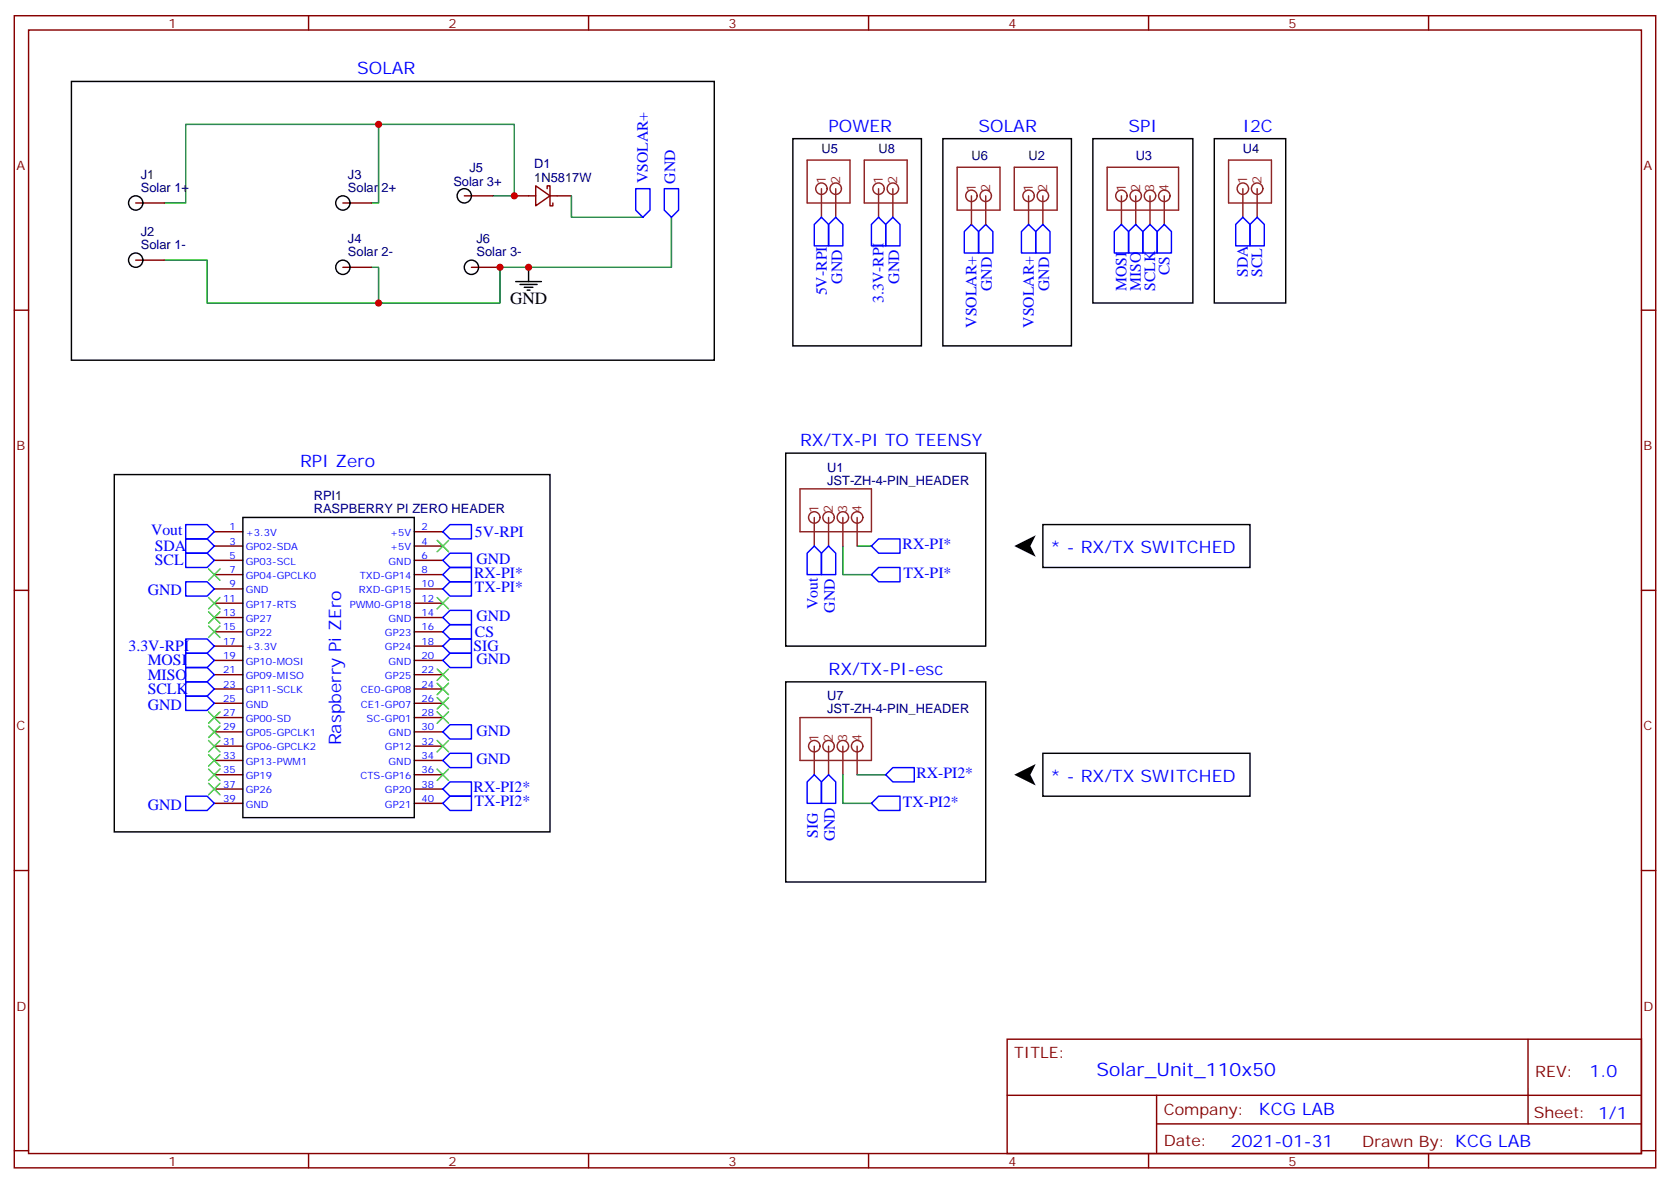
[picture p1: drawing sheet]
<svg xmlns="http://www.w3.org/2000/svg" width="412mm" height="292mm" viewBox="0 0 412 292" stroke-linecap="round" stroke-linejoin="round" font-family="sans-serif">
<g fill="none" stroke="#870000" stroke-width=".35">
<path d="M3.5 3.9h405.4v284.3h-405.4zM7.1 7.4h398.2v277.3h-398.2zM76.2 3.9v3.5M145.3 3.9v3.5M214.5 3.9v3.5M283.6 3.9v3.5M352.8 3.9v3.5M33.5 50.1h7.1M84.7 50.1h7M114.7 48.3h7M127 48.3h5.3M132.3 45.9l3.5 2.4-3.5 2.5z"/>
<path d="M135.1 46.6v-.7h.7v4.9h.7v-.7M135.8 48.3h5.3M3.5 76.6h3.6M33.5 64.2h7.1M84.7 66h7M116.4 66h7.1M405.3 76.6h3.6M52.9 131.2h7.1M52.9 134.8h7.1M52.9 138.3h7.1M102.3 131.2h7.1M102.3 134.8h7.1"/>
<path d="M102.3 138.3h7.1M3.5 145.7h3.6M52.9 141.8h7.1M52.9 145.3h7.1M52.9 148.9h7.1M52.9 152.4h7.1M52.9 155.9h7.1M52.9 159.5h7.1M102.3 141.8h7.1M102.3 145.3h7.1M102.3 148.9h7.1M102.3 152.4h7.1"/>
<path d="M102.3 155.9h7.1M102.3 159.5h7.1M405.3 145.7h3.6M52.9 163h7.1M52.9 166.5h7.1M52.9 170h7.1M52.9 173.6h7.1M52.9 177.1h7.1M102.3 163h7.1M102.3 166.5h7.1M102.3 170h7.1M102.3 173.6h7.1"/>
<path d="M102.3 177.1h7.1M52.9 180.6h7.1M52.9 184.1h7.1M52.9 187.7h7.1M52.9 191.2h7.1M52.9 194.7h7.1M52.9 198.3h7.1M102.3 180.6h7.1M102.3 184.1h7.1M102.3 187.7h7.1M102.3 191.2h7.1M102.3 194.7h7.1"/>
<path d="M102.3 198.3h7.1M3.5 214.8h3.6M405.3 214.8h3.6M248.7 256.5h156.6v28.2h-156.6zM377.3 256.5v20.9M248.7 270.3h156.5M285.6 277.4h119.6M285.6 270.3v14.1M3.5 284h3.6M76.2 284.7v3.5M145.3 284.7v3.5M214.5 284.7v3.5"/>
<path d="M283.6 284.7v3.5M352.8 284.7v3.5M405.3 284h3.6"/>
</g>
<path d="M93.5 30.7h-47.6v19.4h-5.3M121.7 48.3h5.3v-17.6h-33.5v19.4h-1.8M141.1 48.3v5.3h17.6M165.8 53.6v12.4h-42.3v8.8h-30v-8.8h-1.8M40.6 64.2h10.6v10.6h42.3M208.1 134.8v7h7.1M211.7 134.8h3.5M208.1 191.2v7.1h7.1M211.7 191.2h7" fill="none" stroke="#008700" stroke-width=".35"/>
<g fill="none" stroke="#000" stroke-width=".35">
<path d="M17.6 20.1h158.8v68.8h-158.8zM195.8 34.2h31.7v51.2h-31.7zM232.8 34.2h31.8v51.2h-31.8zM269.9 34.2h24.7v40.6h-24.7zM299.9 34.2h17.6v40.6h-17.6zM127.4 69.5h6.3M128.4 70.2h4.2M129.5 70.9h2.1M130.2 71.6h.7M130.5 66v3.5M28.2 117.1h107.6v88.2h-107.6zM194 111.8h49.4v47.7h-49.4z"/>
<path d="M60 127.7h42.3v74.1h-42.3zM257.5 129.5h51.2v10.6h-51.2zM194 168.3h49.4v49.4h-49.4zM257.5 185.9h51.2v10.6h-51.2z"/>
<circle cx="33.5" cy="50.1" r="1.76"/>
<circle cx="84.7" cy="50.1" r="1.76"/>
<circle cx="114.7" cy="48.3" r="1.76"/>
<circle cx="33.5" cy="64.2" r="1.76"/>
<circle cx="84.7" cy="66" r="1.76"/>
<circle cx="116.4" cy="66" r="1.76"/>
</g>
<g fill="none" stroke="#00f" stroke-width=".35">
<path d="M157 46.6h3.5v5.3l-1.8 1.7-1.7-1.7zM164 46.6h3.6v5.3l-1.8 1.7-1.8-1.7zM202.8 53.6l1.8 1.8v5.3h-3.5v-5.3zM206.4 53.6l1.7 1.8v5.3h-3.5v-5.3zM217 53.6l1.7 1.8v5.3h-3.5v-5.3zM220.5 53.6l1.7 1.8v5.3h-3.5v-5.3zM239.9 55.4l1.8 1.7v5.3h-3.6v-5.3zM241.7 57.1l1.7-1.7 1.8 1.7v5.3h-3.5zM254 55.4l1.8 1.7v5.3h-3.6v-5.3zM255.8 57.1l1.7-1.7 1.8 1.7v5.3h-3.5zM276.9 55.4l1.8 1.7v5.3h-3.5v-5.3zM278.7 57.1l1.8-1.7 1.7 1.7v5.3h-3.5z"/>
<path d="M284 55.4l1.8 1.7v5.3h-3.6v-5.3zM287.5 55.4l1.8 1.7v5.3h-3.5v-5.3zM306.9 53.6l1.8 1.8v5.3h-3.5v-5.3zM310.4 53.6l1.8 1.8v5.3h-3.5v-5.3zM45.9 129.5h5.3l1.7 1.7-1.7 1.8h-5.3zM45.9 133h5.3l1.7 1.8-1.7 1.7h-5.3zM45.9 136.5h5.3l1.7 1.8-1.7 1.8h-5.3zM109.4 131.2l1.7-1.7h5.3v3.5h-5.3zM109.4 138.3l1.7-1.8h5.3v3.6h-5.3zM201.1 134.8l1.7 1.7v5.3h-3.5v-5.3zM204.6 134.8l1.8 1.7v5.3h-3.6v-5.3zM215.2 134.8l1.8-1.8h5.2v3.5h-5.2z"/>
<path d="M45.9 157.7h5.3l1.7 1.8-1.7 1.7h-5.3zM45.9 143.6h5.3l1.7 1.7-1.7 1.8h-5.3zM109.4 141.8l1.7-1.7h5.3v3.5h-5.3zM109.4 155.9l1.7-1.7h5.3v3.5h-5.3zM109.4 152.4l1.7-1.8h5.3v3.6h-5.3zM109.4 159.5l1.7-1.8h5.3v3.5h-5.3zM111.1 143.6h5.3v3.5h-5.3l-1.7-1.8zM215.2 141.8l1.8-1.7h5.2v3.5h-5.2zM45.9 161.2h5.3l1.7 1.8-1.7 1.7h-5.3zM45.9 164.7h5.3l1.7 1.8-1.7 1.8h-5.3zM45.9 168.3h5.3l1.7 1.7-1.7 1.8h-5.3zM45.9 171.8h5.3l1.7 1.8-1.7 1.7h-5.3z"/>
<path d="M109.4 163l1.7-1.8h5.3v3.5h-5.3zM45.9 196.5h5.3l1.7 1.8-1.7 1.7h-5.3zM109.4 194.7l1.7-1.7h5.3v3.5h-5.3zM109.4 198.3l1.7-1.8h5.3v3.5h-5.3zM109.4 187.7l1.7-1.8h5.3v3.5h-5.3zM109.4 180.6l1.7-1.7h5.3v3.5h-5.3zM201.1 191.2l1.7 1.8v5.3h-3.5v-5.3zM202.8 193l1.8-1.8 1.8 1.8v5.3h-3.6zM215.2 198.3l1.8-1.8h5.2v3.5h-5.2zM220.5 189.4h5.3v3.6h-5.3l-1.8-1.8z"/>
</g>
<g fill="none" stroke="#8c2424" stroke-width=".35">
<path d="M199.3 39.5h10.6v10.6h-10.6zM213.4 39.5h10.6v10.6h-10.6zM303.4 39.5h10.6v10.6h-10.6zM202.8 46.6v7M206.4 46.6v7M217 46.6v7M220.5 46.6v7M236.4 41.3h10.5v10.6h-10.5zM239.9 48.3v7.1M243.4 48.3v7.1M250.5 41.3h10.6v10.6h-10.6zM254 48.3v7.1"/>
<path d="M257.5 48.3v7.1M273.4 41.3h17.6v10.6h-17.6zM276.9 48.3v7.1M280.5 48.3v7.1M284 48.3v7.1M287.5 48.3v7.1M306.9 46.6v7M310.4 46.6v7M197.6 120.6h17.6v10.6h-17.6zM201.1 127.7v7.1M204.6 127.7v7.1M208.1 127.7v7.1"/>
<path d="M211.7 127.7v7.1M197.6 177.1h17.6v10.6h-17.6zM201.1 184.1v7.1M204.6 184.1v7.1M208.1 184.1v7.1M211.7 184.1v7.1"/>
<circle cx="202.8" cy="46.6" r="1.41"/>
<circle cx="206.4" cy="46.6" r="1.41"/>
<circle cx="217" cy="46.6" r="1.41"/>
<circle cx="220.5" cy="46.6" r="1.41"/>
<circle cx="239.9" cy="48.3" r="1.41"/>
<circle cx="243.4" cy="48.3" r="1.41"/>
<circle cx="254" cy="48.3" r="1.41"/>
<circle cx="257.5" cy="48.3" r="1.41"/>
<circle cx="276.9" cy="48.3" r="1.41"/>
<circle cx="280.5" cy="48.3" r="1.41"/>
<circle cx="284" cy="48.3" r="1.41"/>
<circle cx="287.5" cy="48.3" r="1.41"/>
<circle cx="306.9" cy="46.6" r="1.41"/>
<circle cx="310.4" cy="46.6" r="1.41"/>
<circle cx="201.1" cy="127.7" r="1.41"/>
<circle cx="204.6" cy="127.7" r="1.41"/>
<circle cx="208.1" cy="127.7" r="1.41"/>
<circle cx="211.7" cy="127.7" r="1.41"/>
<circle cx="201.1" cy="184.1" r="1.41"/>
<circle cx="204.6" cy="184.1" r="1.41"/>
<circle cx="208.1" cy="184.1" r="1.41"/>
<circle cx="211.7" cy="184.1" r="1.41"/>
</g>
<path d="M250.5 134.8l5.3-2.7-1.4 2.7 1.4 2.6zM250.5 191.2l5.3-2.6-1.4 2.6 1.4 2.7z" fill="#000"/>
<g fill="none" stroke="#3c3" stroke-width=".35">
<path d="M107.9 133.3l2.9 2.9M110.8 133.3l-2.9 2.9M51.5 154.5l2.8 2.8M51.5 151l2.8 2.8M51.5 147.5l2.8 2.8M51.5 140.4l2.8 2.8M54.3 154.5l-2.8 2.8M54.3 151l-2.8 2.8M54.3 147.5l-2.8 2.8M54.3 140.4l-2.8 2.8M107.9 147.5l2.9 2.8M110.8 147.5l-2.9 2.8"/>
<path d="M51.5 179.2l2.8 2.8M51.5 175.7l2.8 2.8M54.3 179.2l-2.8 2.8M54.3 175.7l-2.8 2.8M107.9 165.1l2.9 2.8M107.9 168.6l2.9 2.8M107.9 172.2l2.9 2.8M107.9 175.7l2.9 2.8M110.8 165.1l-2.9 2.8M110.8 168.6l-2.9 2.8M110.8 172.2l-2.9 2.8M110.8 175.7l-2.9 2.8"/>
<path d="M51.5 186.3l2.8 2.8M51.5 182.7l2.8 2.9M51.5 189.8l2.8 2.8M51.5 193.3l2.8 2.8M54.3 189.8l-2.8 2.8M54.3 186.3l-2.8 2.8M54.3 182.7l-2.8 2.9M54.3 193.3l-2.8 2.8M107.9 182.7l2.9 2.9M107.9 189.8l2.9 2.8M110.8 182.7l-2.9 2.9M110.8 189.8l-2.9 2.8"/>
</g>
<g fill="#c00">
<circle cx="93.5" cy="30.7" r=".88"/>
<circle cx="127" cy="48.3" r=".88"/>
<circle cx="130.5" cy="66" r=".88"/>
<circle cx="123.5" cy="66" r=".88"/>
<circle cx="93.5" cy="74.8" r=".88"/>
</g>
<text font-size="4.6" fill="#00f" x="270.8" y="265.5">Solar_Unit_110x50</text>
<g font-size="4.2" fill="#00f">
<text x="88.2" y="18.3">SOLAR</text>
<text x="204.6" y="32.5">POWER</text>
<text x="241.7" y="32.5">SOLAR</text>
<text x="278.7" y="32.5">SPI</text>
<text x="306.9" y="32.5">I2C</text>
<text x="197.6" y="110.1">RX/TX-PI TO TEENSY</text>
<text x="74.1" y="115.4">RPI Zero</text>
<text x="259.3" y="136.5">* - RX/TX SWITCHED</text>
<text x="204.6" y="166.5">RX/TX-PI-esc</text>
<text x="84.3" y="184" transform="rotate(-90 84.3 184)">Raspberry Pi ZEro</text>
<text x="259.3" y="193">* - RX/TX SWITCHED</text>
<text x="392.5" y="265.7">1.0</text>
<text x="310.9" y="275.3">KCG LAB</text>
<text x="304" y="283.1">2021-01-31</text>
</g>
<text font-size="4.2" x="125.9" y="75.1">GND</text>
<g font-size="3.9" fill="#00f">
<text x="160" y="45.3" transform="rotate(-90 160 45.3)">VSOLAR+</text>
<text x="166.7" y="45.3" transform="rotate(-90 166.7 45.3)">GND</text>
<text x="207.9" y="70" transform="rotate(-90 207.9 70)">GND</text>
<text x="222" y="70" transform="rotate(-90 222 70)">GND</text>
<text x="245" y="71.8" transform="rotate(-90 245 71.8)">GND</text>
<text x="259.1" y="71.8" transform="rotate(-90 259.1 71.8)">GND</text>
<text x="278.2" y="71.8" transform="rotate(-90 278.2 71.8)">MOSI</text>
<text x="281.7" y="71.8" transform="rotate(-90 281.7 71.8)">MISO</text>
<text x="285.2" y="71.8" transform="rotate(-90 285.2 71.8)">SCLK</text>
<text x="288.8" y="67.9" transform="rotate(-90 288.8 67.9)">CS</text>
<text x="308.2" y="68.3" transform="rotate(-90 308.2 68.3)">SDA</text>
<text x="311.7" y="68.3" transform="rotate(-90 311.7 68.3)">SCL</text>
<text x="204.2" y="72.9" transform="rotate(-90 204.2 72.9)">5V-RPI</text>
<text x="218.2" y="74.8" transform="rotate(-90 218.2 74.8)">3.3V-RPI</text>
<text x="241.1" y="80.9" transform="rotate(-90 241.1 80.9)">VSOLAR+</text>
<text x="255.3" y="80.9" transform="rotate(-90 255.3 80.9)">VSOLAR+</text>
<text x="37.3" y="132.1">Vout</text>
<text x="38.2" y="136">SDA</text>
<text x="117.3" y="132.5">5V-RPI</text>
<text x="222.9" y="135.6">RX-PI*</text>
<text x="38.2" y="139.5">SCL</text>
<text x="117.1" y="142.6">RX-PI*</text>
<text x="117.6" y="139.2">GND</text>
<text x="223.1" y="142.6">TX-PI*</text>
<text x="36.5" y="146.9">GND</text>
<text x="117.3" y="146.2">TX-PI*</text>
<text x="117.6" y="153.3">GND</text>
<text x="202" y="150.4" transform="rotate(-90 202 150.4)">Vout</text>
<text x="206.2" y="151.2" transform="rotate(-90 206.2 151.2)">GND</text>
<text x="31.8" y="160.7">3.3V-RPI</text>
<text x="116.9" y="160.7">SIG</text>
<text x="117.3" y="157.2">CS</text>
<text x="36.5" y="164.2">MOSI</text>
<text x="36.5" y="167.8">MISO</text>
<text x="117.6" y="163.9">GND</text>
<text x="36.5" y="171.3">SCLK</text>
<text x="36.5" y="175.1">GND</text>
<text x="117.6" y="181.6">GND</text>
<text x="117.6" y="188.6">GND</text>
<text x="116.9" y="195.5">RX-PI2*</text>
<text x="226.3" y="192">RX-PI2*</text>
<text x="36.5" y="199.8">GND</text>
<text x="117.2" y="199">TX-PI2*</text>
<text x="223" y="199.1">TX-PI2*</text>
<text x="202" y="206.8" transform="rotate(-90 202 206.8)">SIG</text>
<text x="206.2" y="207.6" transform="rotate(-90 206.2 207.6)">GND</text>
</g>
<g font-size="3.9" fill="#800">
<text x="250.5" y="261.1">TITLE:</text>
<text x="379.1" y="265.7">REV:</text>
<text x="287.4" y="275.3">Company:</text>
<text x="378.7" y="275.9">Sheet: 1/1</text>
<text x="287.4" y="282.9">Date:</text>
<text x="336.4" y="283">Drawn By: KCG LAB</text>
</g>
<g font-size="3.2" fill="#800">
<text x="41.6" y="6.9">1</text>
<text x="110.8" y="6.9">2</text>
<text x="179.9" y="6.9">3</text>
<text x="249.1" y="6.9">4</text>
<text x="318.2" y="6.9">5</text>
<text x="4.1" y="42">A</text>
<text x="405.9" y="42">A</text>
<text x="4.1" y="111.1">B</text>
<text x="405.9" y="111.1">B</text>
<text x="4.1" y="180.3">C</text>
<text x="405.9" y="180.3">C</text>
<text x="4.1" y="249.4">D</text>
<text x="405.9" y="249.4">D</text>
<text x="41.6" y="287.7">1</text>
<text x="110.8" y="287.7">2</text>
<text x="179.9" y="287.7">3</text>
<text x="249.1" y="287.7">4</text>
<text x="318.2" y="287.7">5</text>
</g>
<g font-size="3.2" fill="#000080">
<text x="131.9" y="41.6">D1</text>
<text x="202.8" y="37.7">U5</text>
<text x="217" y="37.7">U8</text>
<text x="239.9" y="39.5">U6</text>
<text x="254" y="39.5">U2</text>
<text x="280.5" y="39.5">U3</text>
<text x="306.9" y="37.7">U4</text>
<text x="34.8" y="47.3">Solar 1+</text>
<text x="34.8" y="44.1">J1</text>
<text x="85.9" y="47.3">Solar 2+</text>
<text x="85.9" y="44.1">J3</text>
<text x="112" y="45.9">Solar 3+</text>
<text x="115.9" y="42.3">J5</text>
<text x="131.9" y="44.8">1N5817W</text>
<text x="34.8" y="58.2">J2</text>
<text x="85.9" y="60">J4</text>
<text x="117.7" y="60">J6</text>
<text x="34.8" y="61.4">Solar 1-</text>
<text x="85.9" y="63.1">Solar 2-</text>
<text x="117.7" y="63.1">Solar 3-</text>
<text x="204.3" y="119.6">JST-ZH-4-PIN_HEADER</text>
<text x="204.3" y="116.4">U1</text>
<text x="77.5" y="123.5">RPI1</text>
<text x="77.5" y="126.6">RASPBERRY PI ZERO HEADER</text>
<text x="204.3" y="172.9">U7</text>
<text x="204.3" y="176">JST-ZH-4-PIN_HEADER</text>
</g>
<g font-size="3.2" fill="#8d2323">
<text x="203.9" y="45.5" transform="rotate(-90 203.9 45.5)">1</text>
<text x="207.4" y="45.5" transform="rotate(-90 207.4 45.5)">2</text>
<text x="218" y="45.5" transform="rotate(-90 218 45.5)">1</text>
<text x="221.5" y="45.5" transform="rotate(-90 221.5 45.5)">2</text>
<text x="240.9" y="47.3" transform="rotate(-90 240.9 47.3)">1</text>
<text x="244.5" y="47.3" transform="rotate(-90 244.5 47.3)">2</text>
<text x="255.1" y="47.3" transform="rotate(-90 255.1 47.3)">1</text>
<text x="258.6" y="47.3" transform="rotate(-90 258.6 47.3)">2</text>
<text x="278" y="47.3" transform="rotate(-90 278 47.3)">1</text>
<text x="281.5" y="47.3" transform="rotate(-90 281.5 47.3)">2</text>
<text x="285" y="47.3" transform="rotate(-90 285 47.3)">3</text>
<text x="288.6" y="47.3" transform="rotate(-90 288.6 47.3)">4</text>
<text x="308" y="45.5" transform="rotate(-90 308 45.5)">1</text>
<text x="311.5" y="45.5" transform="rotate(-90 311.5 45.5)">2</text>
<text x="202.1" y="126.6" transform="rotate(-90 202.1 126.6)">1</text>
<text x="205.7" y="126.6" transform="rotate(-90 205.7 126.6)">2</text>
<text x="209.2" y="126.6" transform="rotate(-90 209.2 126.6)">3</text>
<text x="212.7" y="126.6" transform="rotate(-90 212.7 126.6)">4</text>
<text x="202.1" y="183.1" transform="rotate(-90 202.1 183.1)">1</text>
<text x="205.7" y="183.1" transform="rotate(-90 205.7 183.1)">2</text>
<text x="209.2" y="183.1" transform="rotate(-90 209.2 183.1)">3</text>
<text x="212.7" y="183.1" transform="rotate(-90 212.7 183.1)">4</text>
</g>
<g font-size="2.5" fill="#00f">
<text x="56.6" y="130.9">1</text>
<text x="104.1" y="130.9">2</text>
<text x="56.6" y="134.4">3</text>
<text x="56.6" y="137.9">5</text>
<text x="60.7" y="132.3">+3.3V</text>
<text x="60.7" y="135.8">GP02-SDA</text>
<text x="96.3" y="132.3">+5V</text>
<text x="96.3" y="135.8">+5V</text>
<text x="104.1" y="134.4">4</text>
<text x="104.1" y="137.9">6</text>
<text x="56.6" y="141.5">7</text>
<text x="60.7" y="139.3">GP03-SCL</text>
<text x="60.7" y="142.9">GP04-GPCLK0</text>
<text x="88.8" y="142.9">TXD-GP14</text>
<text x="95.9" y="139.3">GND</text>
<text x="104.1" y="141.5">8</text>
<text x="55.1" y="148.5">11</text>
<text x="56.6" y="145">9</text>
<text x="60.7" y="146.4">GND</text>
<text x="60.7" y="149.9">GP17-RTS</text>
<text x="86.4" y="149.9">PWM0-GP18</text>
<text x="88.6" y="146.4">RXD-GP15</text>
<text x="104.1" y="145">10</text>
<text x="104.1" y="148.5">12</text>
<text x="55.1" y="152">13</text>
<text x="55.1" y="155.6">15</text>
<text x="60.7" y="153.5">GP27</text>
<text x="95.9" y="153.5">GND</text>
<text x="104.1" y="152">14</text>
<text x="104.1" y="155.6">16</text>
<text x="55.1" y="159.1">17</text>
<text x="60.7" y="157">GP22</text>
<text x="60.7" y="160.5">+3.3V</text>
<text x="95.1" y="157">GP23</text>
<text x="95.1" y="160.5">GP24</text>
<text x="104.1" y="159.1">18</text>
<text x="55.1" y="162.6">19</text>
<text x="55.1" y="166.2">21</text>
<text x="60.7" y="164">GP10-MOSI</text>
<text x="60.7" y="167.6">GP09-MISO</text>
<text x="95.1" y="167.6">GP25</text>
<text x="95.9" y="164">GND</text>
<text x="104.1" y="162.6">20</text>
<text x="104.1" y="166.2">22</text>
<text x="55.1" y="169.7">23</text>
<text x="55.1" y="173.2">25</text>
<text x="60.7" y="171.1">GP11-SCLK</text>
<text x="89.1" y="171.1">CE0-GP08</text>
<text x="104.1" y="169.7">24</text>
<text x="104.1" y="173.2">26</text>
<text x="55.1" y="176.7">27</text>
<text x="60.7" y="174.6">GND</text>
<text x="60.7" y="178.2">GP00-SD</text>
<text x="89.1" y="174.6">CE1-GP07</text>
<text x="90.5" y="178.2">SC-GP01</text>
<text x="104.1" y="176.7">28</text>
<text x="55.1" y="180.3">29</text>
<text x="55.1" y="183.8">31</text>
<text x="60.7" y="181.7">GP05-GPCLK1</text>
<text x="60.7" y="185.2">GP06-GPCLK2</text>
<text x="95.1" y="185.2">GP12</text>
<text x="95.9" y="181.7">GND</text>
<text x="104.1" y="180.3">30</text>
<text x="104.1" y="183.8">32</text>
<text x="55.1" y="187.3">33</text>
<text x="55.1" y="190.9">35</text>
<text x="60.7" y="188.7">GP13-PWM1</text>
<text x="95.9" y="188.7">GND</text>
<text x="104.1" y="187.3">34</text>
<text x="104.1" y="190.9">36</text>
<text x="55.1" y="194.4">37</text>
<text x="55.1" y="197.9">39</text>
<text x="60.7" y="192.3">GP19</text>
<text x="60.7" y="195.8">GP26</text>
<text x="89" y="192.3">CTS-GP16</text>
<text x="95.1" y="195.8">GP20</text>
<text x="104.1" y="194.4">38</text>
<text x="104.1" y="197.9">40</text>
<text x="60.7" y="199.3">GND</text>
<text x="95.1" y="199.3">GP21</text>
</g>
</svg>
